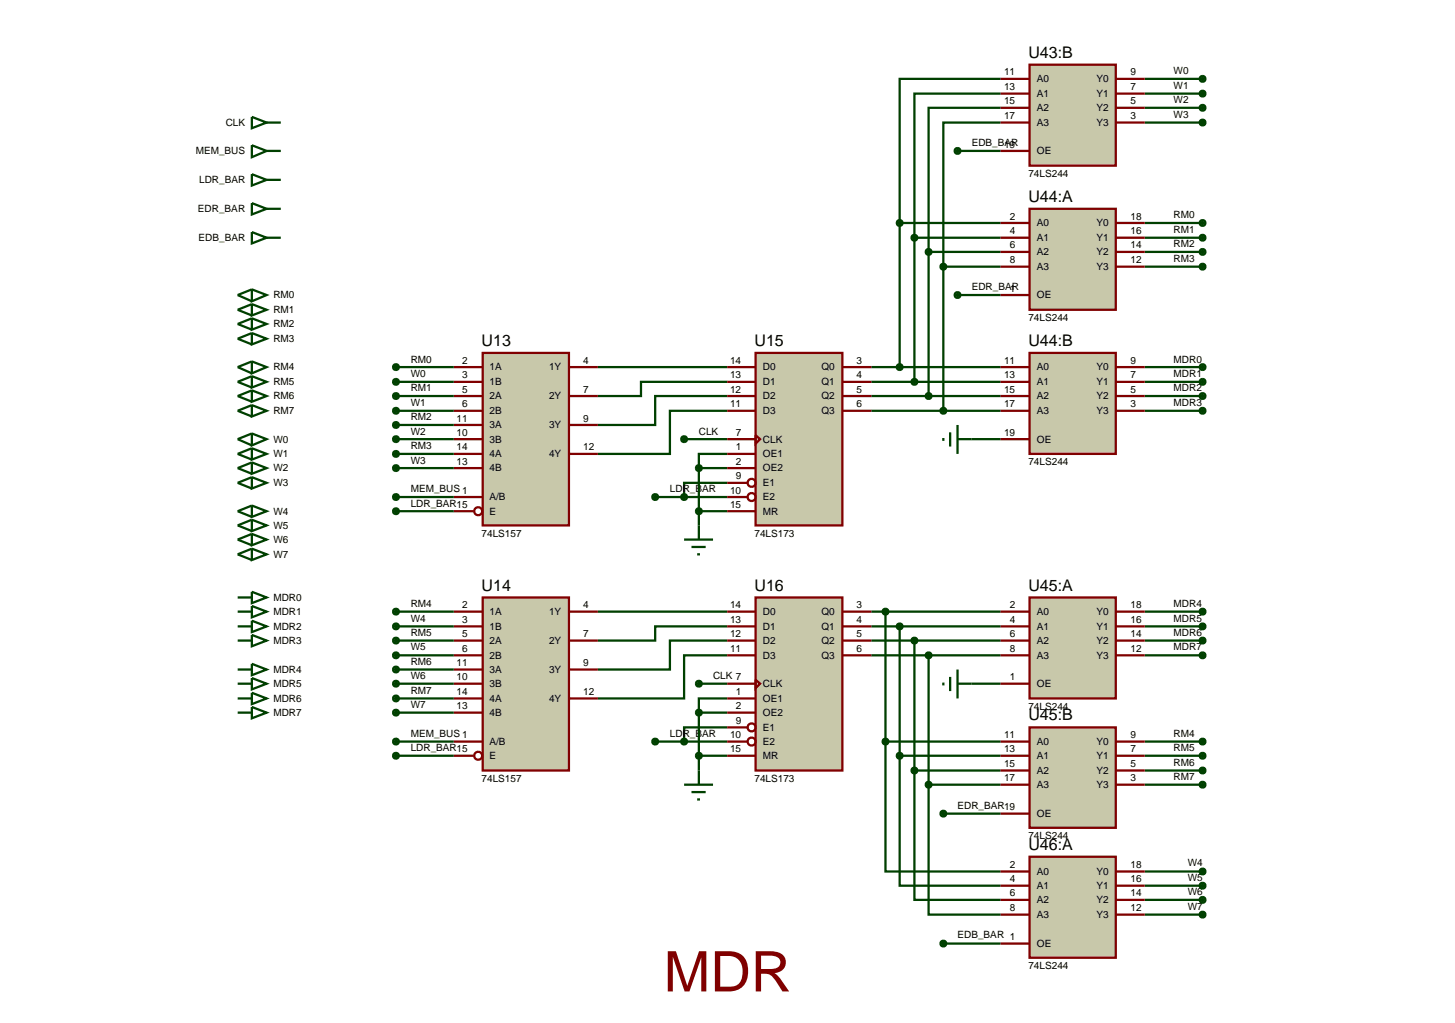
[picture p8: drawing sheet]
<svg xmlns="http://www.w3.org/2000/svg" width="257mm" height="180mm" viewBox="0 0 257 180" stroke-linecap="round" stroke-linejoin="round" font-family="sans-serif">
<g fill="none" stroke="#004000" stroke-width=".4">
<path d="M176.4 13.9h-17.8v25.4M176.4 16.5h-15.2v25.4M176.4 19h-12.7v25.4M201.8 13.9h10.2M201.8 16.5h10.2M201.8 19h10.2M44.4 20.6l2.6 1-2.6 1zM44.4 25.6l2.6 1-2.6 1.1zM44.4 30.7l2.6 1-2.6 1zM44.4 35.8l2.6 1-2.6 1zM47 26.6h2.5M47 21.6h2.5"/>
<path d="M47 31.7h2.5M47 36.8h2.5M158.6 39.3v25.4M158.6 39.3h17.8M168.8 26.6h7.6M176.4 21.6h-10.1v25.4M201.8 39.3h10.2M201.8 21.6h10.2M44.4 40.9l2.6 1-2.6 1zM44.4 51l2.6 1-2.6 1.1zM44.4 53.6l2.6 1-2.6 1zM44.4 56.1l2.6 1-2.6 1z"/>
<path d="M44.4 58.7l2.6 1-2.6 1zM44.4 51l-2.5 1 2.5 1.1M44.4 53.6l-2.5 1 2.5 1M44.4 56.1l-2.5 1 2.5 1M44.4 58.7l-2.5 1 2.5 1M47 41.9h2.5M161.2 41.9v25.4M161.2 41.9h15.2M163.7 44.4v25.4M163.7 44.4h12.7M166.3 47v25.4M166.3 47h10.1"/>
<path d="M168.8 52h7.6M201.8 41.9h10.2M201.8 44.4h10.2M201.8 47h10.2M44.4 63.7l2.6 1-2.6 1.1zM44.4 66.3l2.6 1-2.6 1zM44.4 68.8l2.6 1-2.6 1zM44.4 71.4l2.6 1-2.6 1zM44.4 76.4l2.6 1-2.6 1.1zM44.4 79l2.6 1-2.6 1zM44.4 63.7l-2.5 1 2.5 1.1M44.4 66.3l-2.5 1 2.5 1"/>
<path d="M44.4 68.8l-2.5 1 2.5 1M44.4 71.4l-2.5 1 2.5 1M44.4 76.4l-2.5 1 2.5 1.1M44.4 79l-2.5 1 2.5 1M69.8 64.7h10.2M69.8 67.3h10.2M69.8 69.8h10.2M69.8 72.4h10.2M69.8 74.9h10.2M69.8 77.4h10.2M105.4 64.7h22.8M120.6 77.4h7.6"/>
<path d="M128.2 67.3h-15.2v2.5h-7.6M128.2 69.8h-12.7v5.1h-10.1M128.2 72.4h-10.1v7.6h-12.7M153.6 64.7h22.8M153.6 67.3h22.8M153.6 69.8h22.8M153.6 72.4h22.8M171.3 77.4h5.1M201.8 64.7h10.2M201.8 67.3h10.2M201.8 69.8h10.2M201.8 72.4h10.2"/>
<path d="M44.4 81.5l2.6 1-2.6 1zM44.4 84.1l2.6 1-2.6 1zM44.4 89.1l2.6 1-2.6 1zM44.4 91.6l2.6 1-2.6 1zM44.4 94.1l2.6 1-2.6 1zM44.4 96.7l2.6 1-2.6 1zM44.4 81.5l-2.5 1 2.5 1M44.4 84.1l-2.5 1 2.5 1M44.4 89.1l-2.5 1 2.5 1M44.4 91.6l-2.5 1 2.5 1M44.4 94.1l-2.5 1 2.5 1M44.4 96.7l-2.5 1 2.5 1"/>
<path d="M69.8 80h10.2M69.8 82.5h10.2M69.8 87.6h10.2M69.8 90.1h10.2M115.5 87.6h12.7M123.2 82.5h5M123.2 90.1h5M123.2 82.5v10.1M128.2 80h-5v2.5M128.2 85.1h-7.6v2.5M41.9 107.8h2.5M41.9 110.4h2.5"/>
<path d="M41.9 112.9h2.5M41.9 118h2.5M41.9 105.3h2.5M44.4 104.3l2.6 1-2.6 1zM44.4 106.8l2.6 1-2.6 1zM44.4 109.4l2.6 1-2.6 1zM44.4 111.9l2.6 1-2.6 1zM44.4 117l2.6 1-2.6 1zM44.4 119.5l2.6 1-2.6 1zM69.8 107.8h10.2M69.8 110.4h10.2M69.8 112.9h10.2"/>
<path d="M69.8 115.5h10.2M69.8 118h10.2M105.4 107.8h22.8M128.2 110.4h-12.7v2.5h-10.1M128.2 112.9h-10.1v5.1h-12.7M128.2 115.5h-7.6v7.6h-15.2M153.6 107.8h22.8M153.6 110.4h22.8M153.6 112.9h22.8M153.6 115.5h22.8M156.1 107.8v22.9M158.6 110.4v22.8"/>
<path d="M161.2 112.9v22.9M163.7 115.5v22.8M201.8 107.8h10.2M201.8 110.4h10.2M201.8 112.9h10.2M201.8 115.5h10.2M41.9 120.5h2.5M41.9 123.1h2.5M41.9 125.6h2.5M44.4 122.1l2.6 1-2.6 1zM44.4 124.6l2.6 1-2.6 1zM69.8 120.5h10.2"/>
<path d="M69.8 123.1h10.2M69.8 125.6h10.2M69.8 130.7h10.2M69.8 133.2h10.2M115.5 130.7h12.7M123.2 120.5h5M123.2 125.6h5M123.2 133.2h5M123.2 125.6v10.2M128.2 123.1h-5v2.5M128.2 128.2h-7.6v2.5M156.1 130.7v22.9h20.3"/>
<path d="M156.1 130.7h20.3M158.6 133.2v22.9h17.8M158.6 133.2h17.8M161.2 135.8v22.8h15.2M161.2 135.8h15.2M163.7 138.3v22.9h12.7M163.7 138.3h12.7M171.3 120.5h5.1M201.8 130.7h10.2M201.8 133.2h10.2M201.8 135.8h10.2M201.8 138.3h10.2"/>
<path d="M166.3 143.4h10.1M201.8 153.6h10.2M201.8 156.1h10.2M201.8 158.6h10.2M166.3 166.3h10.1M201.8 161.2h10.2"/>
</g>
<path d="M85.1 62.2h15.2v30.4h-15.2z" fill="#c8c8aa" stroke="#800000" stroke-width=".4"/>
<g fill="none" stroke="#800000" stroke-width=".4">
<path d="M80 64.7h5.1M80 67.3h5.1M80 69.8h5.1M80 72.4h5.1M80 74.9h5.1M80 77.4h5.1M100.3 64.7h5.1M100.3 69.8h5.1M100.3 74.9h5.1M80 80h5.1M80 82.5h5.1M80 87.6h5.1"/>
<path d="M80 90.1h3.5M100.3 80h5.1"/>
<circle cx="84.3" cy="90.1" r=".7"/>
</g>
<path d="M85.1 105.3h15.2v30.5h-15.2z" fill="#c8c8aa" stroke="#800000" stroke-width=".4"/>
<g fill="none" stroke="#800000" stroke-width=".4">
<path d="M80 107.8h5.1M80 110.4h5.1M80 112.9h5.1M80 115.5h5.1M80 118h5.1M100.3 107.8h5.1M100.3 112.9h5.1M100.3 118h5.1M80 120.5h5.1M80 123.1h5.1M80 125.6h5.1M80 130.7h5.1"/>
<path d="M80 133.2h3.5M100.3 123.1h5.1"/>
<circle cx="84.3" cy="133.2" r=".7"/>
</g>
<path d="M69.4 64.4l.4-.2-.5 .5zM69.8 64.2l.3 .1 .2 .4zM69.8 65.2l.5-.5-.2 .4zM69.3 64.7l.5 .5-.4-.2z" fill="#004000" stroke="#004000" stroke-width=".4"/>
<path d="M69.3 64.7l.5-.5 .5 .5-.5 .5z" fill="#004000"/>
<path d="M69.4 67l.4-.2-.5 .5zM69.8 66.8l.3 .1 .2 .4zM69.8 67.8l.5-.5-.2 .4zM69.3 67.3l.5 .5-.4-.2z" fill="#004000" stroke="#004000" stroke-width=".4"/>
<path d="M69.3 67.3l.5-.5 .5 .5-.5 .5z" fill="#004000"/>
<path d="M69.5 69.4l.3-.1-.5 .5zM69.8 69.3l.4 .2 .1 .3zM69.8 70.3l.5-.5-.2 .4zM69.3 69.8l.5 .5-.4-.2z" fill="#004000" stroke="#004000" stroke-width=".4"/>
<path d="M69.8 69.3l.5 .5-.5 .5-.5-.5z" fill="#004000"/>
<path d="M69.5 72l.3-.1-.5 .5zM69.8 71.9l.4 .2 .1 .3zM69.8 72.9l.5-.5-.2 .4zM69.3 72.4l.5 .5-.4-.2z" fill="#004000" stroke="#004000" stroke-width=".4"/>
<path d="M69.8 71.9l.5 .5-.5 .5-.5-.5z" fill="#004000"/>
<path d="M69.4 74.6l.4-.2-.5 .5zM69.8 74.4l.3 .1 .2 .4zM70.3 74.9l-.1 .3-.4 .2zM69.3 74.9l.5 .5-.4-.2z" fill="#004000" stroke="#004000" stroke-width=".4"/>
<path d="M69.3 74.9l.5-.5 .5 .5-.5 .5z" fill="#004000"/>
<path d="M69.4 77.1l.4-.2-.5 .5zM69.8 76.9l.3 .1 .2 .4zM69.8 77.9l.5-.5-.2 .4zM69.3 77.4l.5 .5-.4-.2z" fill="#004000" stroke="#004000" stroke-width=".4"/>
<path d="M69.3 77.4l.5-.5 .5 .5-.5 .5z" fill="#004000"/>
<path d="M69.4 79.7l.4-.2-.5 .5zM69.8 79.5l.3 .1 .2 .4zM69.8 80.5l.5-.5-.2 .4zM69.3 80l.5 .5-.4-.2z" fill="#004000" stroke="#004000" stroke-width=".4"/>
<path d="M69.3 80l.5-.5 .5 .5-.5 .5z" fill="#004000"/>
<path d="M69.5 82.1l.3-.1-.5 .5zM69.8 82l.4 .2 .1 .3zM69.8 83l.5-.5-.2 .4zM69.3 82.5l.5 .5-.4-.2z" fill="#004000" stroke="#004000" stroke-width=".4"/>
<path d="M69.8 82l.5 .5-.5 .5-.5-.5z" fill="#004000"/>
<path d="M69.4 87.3l.4-.2-.5 .5zM69.8 87.1l.3 .1 .2 .4zM70.3 87.6l-.1 .3-.4 .2zM69.3 87.6l.5 .5-.4-.2z" fill="#004000" stroke="#004000" stroke-width=".4"/>
<path d="M69.3 87.6l.5-.5 .5 .5-.5 .5z" fill="#004000"/>
<path d="M69.4 89.8l.4-.2-.5 .5zM69.8 89.6l.3 .1 .2 .4zM69.8 90.6l.5-.5-.2 .4zM69.3 90.1l.5 .5-.3-.1z" fill="#004000" stroke="#004000" stroke-width=".4"/>
<path d="M69.3 90.1l.5-.5 .5 .5-.5 .5z" fill="#004000"/>
<path d="M69.5 107.4l.3-.1-.5 .5zM69.8 107.3l.3 .1 .2 .4zM69.8 108.3l.5-.5-.1 .3zM69.3 107.8l.5 .5-.4-.2z" fill="#004000" stroke="#004000" stroke-width=".4"/>
<path d="M69.3 107.8l.5-.5 .5 .5-.5 .5z" fill="#004000"/>
<path d="M69.4 110.1l.4-.2-.5 .5zM69.8 109.9l.3 .1 .2 .4zM70.3 110.4l-.1 .3-.4 .2zM69.3 110.4l.5 .5-.4-.2z" fill="#004000" stroke="#004000" stroke-width=".4"/>
<path d="M69.3 110.4l.5-.5 .5 .5-.5 .5z" fill="#004000"/>
<path d="M69.4 112.6l.4-.2-.5 .5zM69.8 112.4l.4 .2 .1 .3zM69.8 113.4l.5-.5-.2 .4zM69.3 112.9l.5 .5-.3-.1z" fill="#004000" stroke="#004000" stroke-width=".4"/>
<path d="M69.3 112.9l.5-.5 .5 .5-.5 .5z" fill="#004000"/>
<path d="M69.5 115.1l.3-.1-.5 .5zM69.8 115l.3 .1 .2 .4zM69.8 116l.5-.5-.2 .4zM69.3 115.5l.5 .5-.3-.1z" fill="#004000" stroke="#004000" stroke-width=".4"/>
<path d="M69.3 115.5l.5-.5 .5 .5-.5 .5z" fill="#004000"/>
<path d="M69.5 117.6l.3-.1-.5 .5zM69.8 117.5l.3 .1 .2 .4zM69.8 118.5l.5-.5-.2 .4zM69.3 118l.5 .5-.4-.2z" fill="#004000" stroke="#004000" stroke-width=".4"/>
<path d="M69.8 117.5l.5 .5-.5 .5-.5-.5z" fill="#004000"/>
<path d="M69.5 120.1l.3-.1-.5 .5zM69.8 120l.3 .1 .2 .4zM70.3 120.5l-.1 .3-.4 .2zM69.3 120.5l.5 .5-.4-.2z" fill="#004000" stroke="#004000" stroke-width=".4"/>
<path d="M69.8 120l.5 .5-.5 .5-.5-.5z" fill="#004000"/>
<path d="M69.4 122.8l.4-.2-.5 .5zM69.8 122.6l.3 .1 .2 .4zM70.3 123.1l-.1 .3-.4 .2zM69.3 123.1l.5 .5-.4-.2z" fill="#004000" stroke="#004000" stroke-width=".4"/>
<path d="M69.3 123.1l.5-.5 .5 .5-.5 .5z" fill="#004000"/>
<path d="M69.4 125.3l.4-.2-.5 .5zM69.8 125.1l.4 .2 .1 .3zM69.8 126.1l.5-.5-.2 .4zM69.3 125.6l.5 .5-.3-.1z" fill="#004000" stroke="#004000" stroke-width=".4"/>
<path d="M69.3 125.6l.5-.5 .5 .5-.5 .5z" fill="#004000"/>
<path d="M69.5 130.3l.3-.1-.5 .5zM69.8 130.2l.3 .1 .2 .4zM69.8 131.2l.5-.5-.2 .4zM69.3 130.7l.5 .5-.4-.2z" fill="#004000" stroke="#004000" stroke-width=".4"/>
<path d="M69.8 130.2l.5 .5-.5 .5-.5-.5z" fill="#004000"/>
<path d="M69.5 132.8l.3-.1-.5 .5zM69.8 132.7l.3 .1 .2 .4zM70.3 133.2l-.1 .3-.4 .2zM69.3 133.2l.5 .5-.4-.2z" fill="#004000" stroke="#004000" stroke-width=".4"/>
<path d="M69.8 132.7l.5 .5-.5 .5-.5-.5z" fill="#004000"/>
<path d="M133.2 62.2h15.3v30.4h-15.3z" fill="#c8c8aa" stroke="#800000" stroke-width=".4"/>
<g fill="none" stroke="#800000" stroke-width=".4">
<path d="M128.2 64.7h5M128.2 67.3h5M128.2 69.8h5M128.2 72.4h5M128.2 77.4h5M133.2 76.7l.8 .7-.8 .8zM148.5 64.7h5.1M148.5 67.3h5.1M148.5 69.8h5.1M148.5 72.4h5.1M128.2 80h5M128.2 82.5h5"/>
<path d="M128.2 85.1h3.5M128.2 87.6h3.5M128.2 90.1h5"/>
<circle cx="132.5" cy="87.6" r=".7"/>
<circle cx="132.5" cy="85.1" r=".7"/>
</g>
<path d="M133.2 105.3h15.3v30.5h-15.3z" fill="#c8c8aa" stroke="#800000" stroke-width=".4"/>
<g fill="none" stroke="#800000" stroke-width=".4">
<path d="M128.2 107.8h5M128.2 110.4h5M128.2 112.9h5M128.2 115.5h5M133.2 119.8l.8 .7-.8 .8zM148.5 107.8h5.1M148.5 110.4h5.1M148.5 112.9h5.1M148.5 115.5h5.1M128.2 120.5h5M128.2 123.1h5M128.2 125.6h5"/>
<path d="M128.2 128.2h3.5M128.2 130.7h3.5M128.2 133.2h5"/>
<circle cx="132.5" cy="128.2" r=".7"/>
<circle cx="132.5" cy="130.7" r=".7"/>
</g>
<path d="M120.3 77l.3-.1-.5 .5zM120.6 76.9l.3 .1 .2 .4zM120.6 77.9l.5-.5-.2 .4zM120.1 77.4l.5 .5-.4-.2z" fill="#004000" stroke="#004000" stroke-width=".4"/>
<path d="M120.1 77.4l.5-.5 .5 .5-.5 .5z" fill="#004000"/>
<path d="M122.9 82.1l.3-.1-.5 .5zM123.2 82l.3 .1 .2 .4zM123.2 83l.5-.5-.2 .4zM122.7 82.5l.5 .5-.4-.2z" fill="#004000" stroke="#004000" stroke-width=".4"/>
<path d="M123.2 82l.5 .5-.5 .5-.5-.5z" fill="#004000"/>
<path d="M120.3 87.2l.3-.1-.5 .5zM120.6 87.1l.3 .1 .2 .4zM121.1 87.6l-.1 .3-.4 .2zM120.1 87.6l.5 .5-.4-.2z" fill="#004000" stroke="#004000" stroke-width=".4"/>
<path d="M120.1 87.6l.5-.5 .5 .5-.5 .5z" fill="#004000"/>
<path d="M115.1 87.3l.4-.2-.5 .5zM115.5 87.1l.3 .1 .2 .4zM116 87.6l-.1 .3-.4 .2zM115 87.6l.5 .5-.3-.1z" fill="#004000" stroke="#004000" stroke-width=".4"/>
<path d="M115 87.6l.5-.5 .5 .5-.5 .5z" fill="#004000"/>
<path d="M122.9 120.1l.3-.1-.5 .5zM123.2 120l.3 .1 .2 .4zM123.2 121l.5-.5-.2 .4zM122.7 120.5l.5 .5-.4-.2z" fill="#004000" stroke="#004000" stroke-width=".4"/>
<path d="M123.2 120l.5 .5-.5 .5-.5-.5z" fill="#004000"/>
<path d="M122.8 125.3l.4-.2-.5 .5zM123.2 125.1l.4 .2 .1 .3zM123.2 126.1l.5-.5-.2 .4zM122.7 125.6l.5 .5-.3-.1z" fill="#004000" stroke="#004000" stroke-width=".4"/>
<path d="M123.2 125.1l.5 .5-.5 .5-.5-.5z" fill="#004000"/>
<path d="M120.3 130.3l.3-.1-.5 .5zM120.6 130.2l.3 .1 .2 .4zM120.6 131.2l.5-.5-.2 .4zM120.1 130.7l.5 .5-.3-.1z" fill="#004000" stroke="#004000" stroke-width=".4"/>
<path d="M120.6 130.2l.5 .5-.5 .5-.5-.5z" fill="#004000"/>
<path d="M115.2 130.3l.3-.1-.5 .5zM115.5 130.2l.4 .2 .1 .3zM116 130.7l-.2 .4-.3 .1zM115 130.7l.5 .5-.3-.1z" fill="#004000" stroke="#004000" stroke-width=".4"/>
<path d="M115 130.7l.5-.5 .5 .5-.5 .5z" fill="#004000"/>
<path d="M120.6 95.1h5.1M121.9 96.4h2.5M122.9 97.7h.5M123.2 92.6v2.5" fill="none" stroke="#004000" stroke-width=".4"/>
<path d="M122.8 89.8l.4-.2-.5 .5zM123.2 89.6l.3 .1 .2 .4zM123.2 90.6l.5-.5-.2 .4zM122.7 90.1l.5 .5-.3-.1z" fill="#004000" stroke="#004000" stroke-width=".4"/>
<path d="M122.7 90.1l.5-.5 .5 .5-.5 .5z" fill="#004000"/>
<path d="M120.6 138.3h5.1M121.9 139.6h2.5M123.2 135.8v2.5M122.9 140.9h.5" fill="none" stroke="#004000" stroke-width=".4"/>
<path d="M122.9 132.8l.3-.1-.5 .5zM123.2 132.7l.3 .1 .2 .4zM123.7 133.2l-.2 .4-.3 .1zM122.7 133.2l.5 .5-.4-.2z" fill="#004000" stroke="#004000" stroke-width=".4"/>
<path d="M123.2 132.7l.5 .5-.5 .5-.5-.5z" fill="#004000"/>
<path d="M181.5 62.2h15.2v17.8h-15.2z" fill="#c8c8aa" stroke="#800000" stroke-width=".4"/>
<path d="M176.4 64.7h5.1M176.4 67.3h5.1M176.4 69.8h5.1M176.4 72.4h5.1M176.4 77.4h5.1M196.7 64.7h5.1M196.7 67.3h5.1M196.7 69.8h5.1M196.7 72.4h5.1" fill="none" stroke="#800000" stroke-width=".4"/>
<path d="M181.5 105.3h15.2v17.8h-15.2z" fill="#c8c8aa" stroke="#800000" stroke-width=".4"/>
<path d="M176.4 107.8h5.1M176.4 110.4h5.1M176.4 112.9h5.1M176.4 115.5h5.1M196.7 107.8h5.1M196.7 110.4h5.1M196.7 112.9h5.1M196.7 115.5h5.1M176.4 120.5h5.1" fill="none" stroke="#800000" stroke-width=".4"/>
<path d="M166.3 77.2v.5M167.5 76.2v2.5M168.8 77.4h2.5M168.8 74.9v5.1M167.5 119.3v2.5M168.8 118v5.1M166.3 120.3v.5M168.8 120.5h2.5" fill="none" stroke="#004000" stroke-width=".4"/>
<path d="M211.7 64.3l.3-.1-.5 .5zM212 64.2l.4 .2 .1 .3zM212.5 64.7l-.1 .3-.4 .2zM211.5 64.7l.5 .5-.3-.1z" fill="#004000" stroke="#004000" stroke-width=".4"/>
<path d="M211.5 64.7l.5-.5 .5 .5-.5 .5z" fill="#004000"/>
<path d="M211.7 66.9l.3-.1-.5 .5zM212 66.8l.4 .2 .1 .3zM212.5 67.3l-.1 .3-.4 .2zM211.5 67.3l.5 .5-.3-.1z" fill="#004000" stroke="#004000" stroke-width=".4"/>
<path d="M212 66.8l.5 .5-.5 .5-.5-.5z" fill="#004000"/>
<path d="M211.7 69.4l.3-.1-.5 .5zM212 69.3l.4 .2 .1 .3zM212.5 69.8l-.1 .3-.4 .2zM211.5 69.8l.5 .5-.3-.1z" fill="#004000" stroke="#004000" stroke-width=".4"/>
<path d="M212 69.3l.5 .5-.5 .5-.5-.5z" fill="#004000"/>
<path d="M211.7 72l.3-.1-.5 .5zM212 71.9l.4 .2 .1 .3zM212.5 72.4l-.1 .3-.4 .2zM211.5 72.4l.5 .5-.3-.1z" fill="#004000" stroke="#004000" stroke-width=".4"/>
<path d="M212 71.9l.5 .5-.5 .5-.5-.5z" fill="#004000"/>
<path d="M211.7 107.4l.3-.1-.5 .5zM212 107.3l.4 .2 .1 .3zM212.5 107.8l-.1 .3-.4 .2zM211.5 107.8l.5 .5-.3-.1z" fill="#004000" stroke="#004000" stroke-width=".4"/>
<path d="M212 107.3l.5 .5-.5 .5-.5-.5z" fill="#004000"/>
<path d="M211.7 110l.3-.1-.5 .5zM212 109.9l.4 .2 .1 .3zM212.5 110.4l-.1 .3-.4 .2zM211.5 110.4l.5 .5-.3-.1z" fill="#004000" stroke="#004000" stroke-width=".4"/>
<path d="M212 109.9l.5 .5-.5 .5-.5-.5z" fill="#004000"/>
<path d="M211.7 112.5l.3-.1-.5 .5zM212 112.4l.4 .2 .1 .3zM212.5 112.9l-.1 .3-.4 .2zM211.5 112.9l.5 .5-.3-.1z" fill="#004000" stroke="#004000" stroke-width=".4"/>
<path d="M212 112.4l.5 .5-.5 .5-.5-.5z" fill="#004000"/>
<path d="M211.7 115.1l.3-.1-.5 .5zM212 115l.4 .2 .1 .3zM212.5 115.5l-.1 .3-.4 .2zM211.5 115.5l.5 .5-.3-.1z" fill="#004000" stroke="#004000" stroke-width=".4"/>
<path d="M212 115l.5 .5-.5 .5-.5-.5z" fill="#004000"/>
<path d="M181.5 36.8h15.2v17.8h-15.2z" fill="#c8c8aa" stroke="#800000" stroke-width=".4"/>
<path d="M176.4 39.3h5.1M196.7 39.3h5.1M176.4 41.9h5.1M176.4 44.4h5.1M176.4 47h5.1M176.4 52h5.1M196.7 41.9h5.1M196.7 44.4h5.1M196.7 47h5.1" fill="none" stroke="#800000" stroke-width=".4"/>
<path d="M181.5 11.4h15.2v17.8h-15.2z" fill="#c8c8aa" stroke="#800000" stroke-width=".4"/>
<path d="M176.4 13.9h5.1M176.4 16.5h5.1M176.4 19h5.1M196.7 13.9h5.1M196.7 16.5h5.1M196.7 19h5.1M176.4 21.6h5.1M176.4 26.6h5.1M196.7 21.6h5.1" fill="none" stroke="#800000" stroke-width=".4"/>
<path d="M181.5 128.2h15.2v17.7h-15.2z" fill="#c8c8aa" stroke="#800000" stroke-width=".4"/>
<path d="M176.4 130.7h5.1M176.4 133.2h5.1M176.4 135.8h5.1M176.4 138.3h5.1M196.7 130.7h5.1M196.7 133.2h5.1M196.7 135.8h5.1M196.7 138.3h5.1M176.4 143.4h5.1" fill="none" stroke="#800000" stroke-width=".4"/>
<path d="M181.5 151h15.2v17.8h-15.2z" fill="#c8c8aa" stroke="#800000" stroke-width=".4"/>
<path d="M176.4 153.6h5.1M176.4 156.1h5.1M176.4 158.6h5.1M196.7 153.6h5.1M196.7 156.1h5.1M196.7 158.6h5.1M176.4 161.2h5.1M176.4 166.3h5.1M196.7 161.2h5.1" fill="none" stroke="#800000" stroke-width=".4"/>
<path d="M158.2 64.4l.4-.2-.5 .5zM158.6 64.2l.4 .2 .1 .3zM159.1 64.7l-.1 .3-.4 .2zM158.1 64.7l.5 .5-.3-.1z" fill="#004000" stroke="#004000" stroke-width=".4"/>
<path d="M158.1 64.7l.5-.5 .5 .5-.5 .5z" fill="#004000"/>
<path d="M158.2 39l.4-.2-.5 .5zM158.6 38.8l.4 .2 .1 .3zM159.1 39.3l-.1 .3-.4 .2zM158.1 39.3l.5 .5-.3-.1z" fill="#004000" stroke="#004000" stroke-width=".4"/>
<path d="M158.1 39.3l.5-.5 .5 .5-.5 .5z" fill="#004000"/>
<path d="M160.9 66.9l.3-.1-.5 .5zM161.2 66.8l.4 .2 .1 .3zM161.7 67.3l-.1 .3-.4 .2zM160.7 67.3l.5 .5-.3-.1z" fill="#004000" stroke="#004000" stroke-width=".4"/>
<path d="M160.7 67.3l.5-.5 .5 .5-.5 .5z" fill="#004000"/>
<path d="M160.9 41.5l.3-.1-.5 .5zM161.2 41.4l.4 .2 .1 .3zM161.7 41.9l-.1 .3-.4 .2zM160.7 41.9l.5 .5-.3-.1z" fill="#004000" stroke="#004000" stroke-width=".4"/>
<path d="M160.7 41.9l.5-.5 .5 .5-.5 .5z" fill="#004000"/>
<path d="M163.4 69.4l.3-.1-.5 .5zM163.7 69.3l.4 .2 .1 .3zM163.7 70.3l.5-.5-.2 .4zM163.2 69.8l.5 .5-.3-.1z" fill="#004000" stroke="#004000" stroke-width=".4"/>
<path d="M163.7 69.3l.5 .5-.5 .5-.5-.5z" fill="#004000"/>
<path d="M163.4 44l.3-.1-.5 .5zM163.7 43.9l.4 .2 .1 .3zM163.7 44.9l.5-.5-.2 .4zM163.2 44.4l.5 .5-.4-.2z" fill="#004000" stroke="#004000" stroke-width=".4"/>
<path d="M163.7 43.9l.5 .5-.5 .5-.5-.5z" fill="#004000"/>
<path d="M165.9 72.1l.4-.2-.5 .5zM166.3 71.9l.4 .2 .1 .3zM166.8 72.4l-.1 .3-.4 .2zM165.8 72.4l.5 .5-.3-.1z" fill="#004000" stroke="#004000" stroke-width=".4"/>
<path d="M165.8 72.4l.5-.5 .5 .5-.5 .5z" fill="#004000"/>
<path d="M166 46.6l.3-.1-.5 .5zM166.3 46.5l.4 .2 .1 .3zM166.8 47l-.1 .3-.4 .2zM165.8 47l.5 .5-.3-.1z" fill="#004000" stroke="#004000" stroke-width=".4"/>
<path d="M165.8 47l.5-.5 .5 .5-.5 .5z" fill="#004000"/>
<path d="M168.5 26.2l.3-.1-.5 .5zM168.8 26.1l.3 .1 .2 .4zM168.8 27.1l.5-.5-.2 .4zM168.3 26.6l.5 .5-.4-.2z" fill="#004000" stroke="#004000" stroke-width=".4"/>
<path d="M168.3 26.6l.5-.5 .5 .5-.5 .5z" fill="#004000"/>
<path d="M168.5 51.6l.3-.1-.5 .5zM168.8 51.5l.3 .1 .2 .4zM168.8 52.5l.5-.5-.2 .4zM168.3 52l.5 .5-.4-.2z" fill="#004000" stroke="#004000" stroke-width=".4"/>
<path d="M168.8 51.5l.5 .5-.5 .5-.5-.5z" fill="#004000"/>
<path d="M211.7 13.5l.3-.1-.5 .5zM212 13.4l.4 .2 .1 .3zM212.5 13.9l-.1 .3-.4 .2zM211.5 13.9l.5 .5-.3-.1z" fill="#004000" stroke="#004000" stroke-width=".4"/>
<path d="M212 13.4l.5 .5-.5 .5-.5-.5z" fill="#004000"/>
<path d="M211.7 16.1l.3-.1-.5 .5zM212 16l.4 .2 .1 .3zM212.5 16.5l-.1 .3-.4 .2zM211.5 16.5l.5 .5-.3-.1z" fill="#004000" stroke="#004000" stroke-width=".4"/>
<path d="M211.5 16.5l.5-.5 .5 .5-.5 .5z" fill="#004000"/>
<path d="M211.7 18.6l.3-.1-.5 .5zM212 18.5l.4 .2 .1 .3zM212.5 19l-.1 .3-.4 .2zM211.5 19l.5 .5-.3-.1z" fill="#004000" stroke="#004000" stroke-width=".4"/>
<path d="M212 18.5l.5 .5-.5 .5-.5-.5z" fill="#004000"/>
<path d="M211.7 21.2l.3-.1-.5 .5zM212 21.1l.4 .2 .1 .3zM212.5 21.6l-.1 .3-.4 .2zM211.5 21.6l.5 .5-.3-.1z" fill="#004000" stroke="#004000" stroke-width=".4"/>
<path d="M212 21.1l.5 .5-.5 .5-.5-.5z" fill="#004000"/>
<path d="M211.7 38.9l.3-.1-.5 .5zM212 38.8l.4 .2 .1 .3zM212.5 39.3l-.1 .3-.4 .2zM211.5 39.3l.5 .5-.3-.1z" fill="#004000" stroke="#004000" stroke-width=".4"/>
<path d="M211.5 39.3l.5-.5 .5 .5-.5 .5z" fill="#004000"/>
<path d="M211.7 41.5l.3-.1-.5 .5zM212 41.4l.4 .2 .1 .3zM212.5 41.9l-.1 .3-.4 .2zM211.5 41.9l.5 .5-.3-.1z" fill="#004000" stroke="#004000" stroke-width=".4"/>
<path d="M212 41.4l.5 .5-.5 .5-.5-.5z" fill="#004000"/>
<path d="M211.7 44l.3-.1-.5 .5zM212 43.9l.4 .2 .1 .3zM212.5 44.4l-.1 .3-.4 .2zM211.5 44.4l.5 .5-.3-.1z" fill="#004000" stroke="#004000" stroke-width=".4"/>
<path d="M212 43.9l.5 .5-.5 .5-.5-.5z" fill="#004000"/>
<path d="M211.7 46.6l.3-.1-.5 .5zM212 46.5l.4 .2 .1 .3zM212.5 47l-.1 .3-.4 .2zM211.5 47l.5 .5-.3-.1z" fill="#004000" stroke="#004000" stroke-width=".4"/>
<path d="M212 46.5l.5 .5-.5 .5-.5-.5z" fill="#004000"/>
<path d="M211.7 130.3l.3-.1-.5 .5zM212 130.2l.4 .2 .1 .3zM212.5 130.7l-.1 .3-.4 .2zM211.5 130.7l.5 .5-.3-.1z" fill="#004000" stroke="#004000" stroke-width=".4"/>
<path d="M212 130.2l.5 .5-.5 .5-.5-.5z" fill="#004000"/>
<path d="M211.7 132.8l.3-.1-.5 .5zM212 132.7l.4 .2 .1 .3zM212.5 133.2l-.1 .3-.4 .2zM211.5 133.2l.5 .5-.3-.1z" fill="#004000" stroke="#004000" stroke-width=".4"/>
<path d="M212 132.7l.5 .5-.5 .5-.5-.5z" fill="#004000"/>
<path d="M211.7 135.4l.3-.1-.5 .5zM212 135.3l.4 .2 .1 .3zM212.5 135.8l-.1 .3-.4 .2zM211.5 135.8l.5 .5-.3-.1z" fill="#004000" stroke="#004000" stroke-width=".4"/>
<path d="M212 135.3l.5 .5-.5 .5-.5-.5z" fill="#004000"/>
<path d="M211.7 137.9l.3-.1-.5 .5zM212 137.8l.4 .2 .1 .3zM212.5 138.3l-.1 .3-.4 .2zM211.5 138.3l.5 .5-.3-.1z" fill="#004000" stroke="#004000" stroke-width=".4"/>
<path d="M212 137.8l.5 .5-.5 .5-.5-.5z" fill="#004000"/>
<path d="M211.7 153.2l.3-.1-.5 .5zM212 153.1l.4 .2 .1 .3zM212.5 153.6l-.1 .3-.4 .2zM211.5 153.6l.5 .5-.3-.1z" fill="#004000" stroke="#004000" stroke-width=".4"/>
<path d="M212 153.1l.5 .5-.5 .5-.5-.5z" fill="#004000"/>
<path d="M211.7 155.7l.3-.1-.5 .5zM212 155.6l.4 .2 .1 .3zM212.5 156.1l-.1 .3-.4 .2zM211.5 156.1l.5 .5-.3-.1z" fill="#004000" stroke="#004000" stroke-width=".4"/>
<path d="M212 155.6l.5 .5-.5 .5-.5-.5z" fill="#004000"/>
<path d="M211.7 158.2l.3-.1-.5 .5zM212 158.1l.4 .2 .1 .3zM212.5 158.6l-.1 .3-.4 .2zM211.5 158.6l.5 .5-.3-.1z" fill="#004000" stroke="#004000" stroke-width=".4"/>
<path d="M212 158.1l.5 .5-.5 .5-.5-.5z" fill="#004000"/>
<path d="M211.7 160.8l.3-.1-.5 .5zM212 160.7l.4 .2 .1 .3zM212.5 161.2l-.1 .3-.4 .2zM211.5 161.2l.5 .5-.3-.1z" fill="#004000" stroke="#004000" stroke-width=".4"/>
<path d="M212 160.7l.5 .5-.5 .5-.5-.5z" fill="#004000"/>
<path d="M155.8 107.4l.3-.1-.5 .5zM156.1 107.3l.3 .1 .2 .4zM156.6 107.8l-.1 .3-.4 .2zM155.6 107.8l.5 .5-.4-.2z" fill="#004000" stroke="#004000" stroke-width=".4"/>
<path d="M156.1 107.3l.5 .5-.5 .5-.5-.5z" fill="#004000"/>
<path d="M155.8 130.3l.3-.1-.5 .5zM156.1 130.2l.4 .2 .1 .3zM156.1 131.2l.5-.5-.2 .4zM155.6 130.7l.5 .5-.3-.1z" fill="#004000" stroke="#004000" stroke-width=".4"/>
<path d="M156.1 130.2l.5 .5-.5 .5-.5-.5z" fill="#004000"/>
<path d="M158.2 110.1l.4-.2-.5 .5zM158.6 109.9l.4 .2 .1 .3zM159.1 110.4l-.1 .3-.4 .2zM158.1 110.4l.5 .5-.3-.1z" fill="#004000" stroke="#004000" stroke-width=".4"/>
<path d="M158.1 110.4l.5-.5 .5 .5-.5 .5z" fill="#004000"/>
<path d="M158.2 132.9l.4-.2-.5 .5zM158.6 132.7l.4 .2 .1 .3zM159.1 133.2l-.1 .3-.4 .2zM158.1 133.2l.5 .5-.3-.1z" fill="#004000" stroke="#004000" stroke-width=".4"/>
<path d="M158.1 133.2l.5-.5 .5 .5-.5 .5z" fill="#004000"/>
<path d="M160.9 112.5l.3-.1-.5 .5zM161.2 112.4l.4 .2 .1 .3zM161.7 112.9l-.2 .4-.3 .1zM160.7 112.9l.5 .5-.3-.1z" fill="#004000" stroke="#004000" stroke-width=".4"/>
<path d="M161.2 112.4l.5 .5-.5 .5-.5-.5z" fill="#004000"/>
<path d="M160.9 135.4l.3-.1-.5 .5zM161.2 135.3l.3 .1 .2 .4zM161.7 135.8l-.1 .3-.4 .2zM160.7 135.8l.5 .5-.3-.1z" fill="#004000" stroke="#004000" stroke-width=".4"/>
<path d="M161.2 135.3l.5 .5-.5 .5-.5-.5z" fill="#004000"/>
<path d="M163.4 115.1l.3-.1-.5 .5zM163.7 115l.3 .1 .2 .4zM163.7 116l.5-.5-.2 .4zM163.2 115.5l.5 .5-.3-.1z" fill="#004000" stroke="#004000" stroke-width=".4"/>
<path d="M163.7 115l.5 .5-.5 .5-.5-.5z" fill="#004000"/>
<path d="M163.3 138l.4-.2-.5 .5zM163.7 137.8l.4 .2 .1 .3zM163.7 138.8l.5-.5-.2 .4zM163.2 138.3l.5 .5-.3-.1z" fill="#004000" stroke="#004000" stroke-width=".4"/>
<path d="M163.7 137.8l.5 .5-.5 .5-.5-.5z" fill="#004000"/>
<path d="M166 143l.3-.1-.5 .5zM166.3 142.9l.4 .2 .1 .3zM166.8 143.4l-.2 .4-.3 .1zM165.8 143.4l.5 .5-.3-.1z" fill="#004000" stroke="#004000" stroke-width=".4"/>
<path d="M165.8 143.4l.5-.5 .5 .5-.5 .5z" fill="#004000"/>
<path d="M165.9 166l.4-.2-.5 .5zM166.3 165.8l.3 .1 .2 .4zM166.8 166.3l-.2 .4-.3 .1zM165.8 166.3l.5 .5-.3-.1z" fill="#004000" stroke="#004000" stroke-width=".4"/>
<path d="M165.8 166.3l.5-.5 .5 .5-.5 .5z" fill="#004000"/>
<text font-size="9.9" fill="#800000" x="117" y="174.7">MDR</text>
<g font-size="2.8">
<text x="181.3" y="10.3">U43:B</text>
<text x="181.3" y="35.7">U44:A</text>
<text x="84.9" y="61.1">U13</text>
<text x="133" y="61.1">U15</text>
<text x="181.3" y="61.1">U44:B</text>
<text x="84.9" y="104.2">U14</text>
<text x="133" y="104.2">U16</text>
<text x="181.3" y="104.2">U45:A</text>
<text x="181.3" y="127">U45:B</text>
<text x="181.3" y="149.9">U46:A</text>
</g>
<g font-size="1.8">
<text x="177" y="13.3">11</text>
<text x="177" y="15.9">13</text>
<text x="182.8" y="14.5">A0</text>
<text x="182.8" y="17.1">A1</text>
<text x="193.3" y="14.5">Y0</text>
<text x="193.3" y="17.1">Y1</text>
<text x="199.3" y="13.3">9</text>
<text x="199.3" y="15.9">7</text>
<text x="206.9" y="13.1">W0</text>
<text x="206.9" y="15.7">W1</text>
<text x="39.8" y="22.2">CLK</text>
<text x="177" y="18.4">15</text>
<text x="177" y="21">17</text>
<text x="182.8" y="19.6">A2</text>
<text x="182.8" y="22.2">A3</text>
<text x="193.3" y="19.6">Y2</text>
<text x="193.3" y="22.2">Y3</text>
<text x="199.3" y="18.4">5</text>
<text x="199.3" y="21">3</text>
<text x="206.9" y="18.2">W2</text>
<text x="206.9" y="20.8">W3</text>
<text x="34.5" y="27.2">MEM_BUS</text>
<text x="171.3" y="25.8">EDB_BAR</text>
<text x="177" y="26">19</text>
<text x="182.8" y="27.2">OE</text>
<text x="35.1" y="32.3">LDR_BAR</text>
<text x="181.3" y="31.2">74LS244</text>
<text x="34.9" y="37.4">EDR_BAR</text>
<text x="178" y="38.7">2</text>
<text x="178" y="41.3">4</text>
<text x="182.8" y="39.9">A0</text>
<text x="193.3" y="39.9">Y0</text>
<text x="199.3" y="38.7">18</text>
<text x="199.3" y="41.3">16</text>
<text x="206.9" y="38.5">RM0</text>
<text x="206.9" y="41.1">RM1</text>
<text x="35" y="42.5">EDB_BAR</text>
<text x="178" y="43.8">6</text>
<text x="178" y="46.4">8</text>
<text x="182.8" y="42.5">A1</text>
<text x="182.8" y="45">A2</text>
<text x="182.8" y="47.6">A3</text>
<text x="193.3" y="42.5">Y1</text>
<text x="193.3" y="45">Y2</text>
<text x="193.3" y="47.6">Y3</text>
<text x="199.3" y="43.8">14</text>
<text x="199.3" y="46.4">12</text>
<text x="206.9" y="43.6">RM2</text>
<text x="206.9" y="46.2">RM3</text>
<text x="48.2" y="52.6">RM0</text>
<text x="171.3" y="51.2">EDR_BAR</text>
<text x="178" y="51.4">1</text>
<text x="182.8" y="52.6">OE</text>
<text x="48.2" y="55.2">RM1</text>
<text x="48.2" y="57.7">RM2</text>
<text x="181.3" y="56.6">74LS244</text>
<text x="48.2" y="60.3">RM3</text>
<text x="48.2" y="65.3">RM4</text>
<text x="72.4" y="63.9">RM0</text>
<text x="81.5" y="64.1">2</text>
<text x="86.3" y="65.3">1A</text>
<text x="96.8" y="65.3">1Y</text>
<text x="102.8" y="64.1">4</text>
<text x="128.7" y="64.1">14</text>
<text x="134.5" y="65.3">D0</text>
<text x="144.8" y="65.3">Q0</text>
<text x="151" y="64.1">3</text>
<text x="177" y="64.1">11</text>
<text x="182.8" y="65.3">A0</text>
<text x="193.3" y="65.3">Y0</text>
<text x="199.3" y="64.1">9</text>
<text x="206.9" y="63.9">MDR0</text>
<text x="48.2" y="67.9">RM5</text>
<text x="48.2" y="70.4">RM6</text>
<text x="72.4" y="66.5">W0</text>
<text x="72.4" y="69">RM1</text>
<text x="72.4" y="71.6">W1</text>
<text x="81.5" y="66.7">3</text>
<text x="81.5" y="69.2">5</text>
<text x="81.5" y="71.8">6</text>
<text x="86.3" y="67.9">1B</text>
<text x="86.3" y="70.4">2A</text>
<text x="96.8" y="70.4">2Y</text>
<text x="102.8" y="69.2">7</text>
<text x="128.7" y="66.7">13</text>
<text x="128.7" y="69.2">12</text>
<text x="128.7" y="71.8">11</text>
<text x="134.5" y="67.9">D1</text>
<text x="134.5" y="70.4">D2</text>
<text x="144.8" y="67.9">Q1</text>
<text x="144.8" y="70.4">Q2</text>
<text x="151" y="66.7">4</text>
<text x="151" y="69.2">5</text>
<text x="151" y="71.8">6</text>
<text x="177" y="66.7">13</text>
<text x="177" y="69.2">15</text>
<text x="177" y="71.8">17</text>
<text x="182.8" y="67.9">A1</text>
<text x="182.8" y="70.4">A2</text>
<text x="193.3" y="67.9">Y1</text>
<text x="193.3" y="70.4">Y2</text>
<text x="199.3" y="66.7">7</text>
<text x="199.3" y="69.2">5</text>
<text x="199.3" y="71.8">3</text>
<text x="206.9" y="66.5">MDR1</text>
<text x="206.9" y="69">MDR2</text>
<text x="206.9" y="71.6">MDR3</text>
<text x="48.2" y="73">RM7</text>
<text x="48.2" y="78">W0</text>
<text x="72.4" y="74.1">RM2</text>
<text x="72.4" y="76.6">W2</text>
<text x="80.5" y="74.3">11</text>
<text x="80.5" y="76.8">10</text>
<text x="86.3" y="73">2B</text>
<text x="86.3" y="75.5">3A</text>
<text x="86.3" y="78">3B</text>
<text x="96.8" y="75.5">3Y</text>
<text x="102.8" y="74.3">9</text>
<text x="123.2" y="76.6">CLK</text>
<text x="129.7" y="76.8">7</text>
<text x="134.5" y="73">D3</text>
<text x="134.5" y="78">CLK</text>
<text x="144.8" y="73">Q3</text>
<text x="177" y="76.8">19</text>
<text x="182.8" y="73">A3</text>
<text x="182.8" y="78">OE</text>
<text x="193.3" y="73">Y3</text>
<text x="48.2" y="80.6">W1</text>
<text x="48.2" y="83.1">W2</text>
<text x="72.4" y="79.2">RM3</text>
<text x="72.4" y="81.7">W3</text>
<text x="80.5" y="79.4">14</text>
<text x="80.5" y="81.9">13</text>
<text x="86.3" y="80.6">4A</text>
<text x="86.3" y="83.1">4B</text>
<text x="96.8" y="80.6">4Y</text>
<text x="102.8" y="79.4">12</text>
<text x="129.7" y="79.4">1</text>
<text x="129.7" y="81.9">2</text>
<text x="134.5" y="80.6">OE1</text>
<text x="134.5" y="83.1">OE2</text>
<text x="181.3" y="82">74LS244</text>
<text x="48.2" y="85.7">W3</text>
<text x="72.4" y="86.8">MEM_BUS 1</text>
<text x="72.4" y="89.3">LDR_BAR15</text>
<text x="86.3" y="88.2">A/B</text>
<text x="118.1" y="86.8">LDR_BAR</text>
<text x="128.7" y="87">10</text>
<text x="128.7" y="89.5">15</text>
<text x="129.7" y="84.5">9</text>
<text x="134.5" y="85.7">E1</text>
<text x="134.5" y="88.2">E2</text>
<text x="48.2" y="90.7">W4</text>
<text x="48.2" y="93.2">W5</text>
<text x="48.2" y="95.7">W6</text>
<text x="84.9" y="94.6">74LS157</text>
<text x="86.3" y="90.7">E</text>
<text x="133" y="94.6">74LS173</text>
<text x="134.5" y="90.7">MR</text>
<text x="48.2" y="98.3">W7</text>
<text x="48.2" y="105.9">MDR0</text>
<text x="72.4" y="107">RM4</text>
<text x="81.5" y="107.2">2</text>
<text x="102.8" y="107.2">4</text>
<text x="128.7" y="107.2">14</text>
<text x="151" y="107.2">3</text>
<text x="178" y="107.2">2</text>
<text x="199.3" y="107.2">18</text>
<text x="206.9" y="107">MDR4</text>
<text x="48.2" y="108.4">MDR1</text>
<text x="48.2" y="111">MDR2</text>
<text x="48.2" y="113.5">MDR3</text>
<text x="72.4" y="109.6">W4</text>
<text x="72.4" y="112.1">RM5</text>
<text x="81.5" y="109.8">3</text>
<text x="81.5" y="112.3">5</text>
<text x="86.3" y="108.4">1A</text>
<text x="86.3" y="111">1B</text>
<text x="86.3" y="113.5">2A</text>
<text x="96.8" y="108.4">1Y</text>
<text x="96.8" y="113.5">2Y</text>
<text x="102.8" y="112.3">7</text>
<text x="128.7" y="109.8">13</text>
<text x="128.7" y="112.3">12</text>
<text x="134.5" y="108.4">D0</text>
<text x="134.5" y="111">D1</text>
<text x="134.5" y="113.5">D2</text>
<text x="144.8" y="108.4">Q0</text>
<text x="144.8" y="111">Q1</text>
<text x="144.8" y="113.5">Q2</text>
<text x="151" y="109.8">4</text>
<text x="151" y="112.3">5</text>
<text x="178" y="109.8">4</text>
<text x="178" y="112.3">6</text>
<text x="182.8" y="108.4">A0</text>
<text x="182.8" y="111">A1</text>
<text x="182.8" y="113.5">A2</text>
<text x="193.3" y="108.4">Y0</text>
<text x="193.3" y="111">Y1</text>
<text x="193.3" y="113.5">Y2</text>
<text x="199.3" y="109.8">16</text>
<text x="199.3" y="112.3">14</text>
<text x="206.9" y="109.6">MDR5</text>
<text x="206.9" y="112.1">MDR6</text>
<text x="48.2" y="118.6">MDR4</text>
<text x="72.4" y="114.6">W5</text>
<text x="72.4" y="117.2">RM6</text>
<text x="72.4" y="119.7">W6</text>
<text x="80.5" y="117.4">11</text>
<text x="80.5" y="119.9">10</text>
<text x="81.5" y="114.9">6</text>
<text x="86.3" y="116.1">2B</text>
<text x="86.3" y="118.6">3A</text>
<text x="96.8" y="118.6">3Y</text>
<text x="102.8" y="117.4">9</text>
<text x="125.7" y="119.7">CLK 7</text>
<text x="128.7" y="114.9">11</text>
<text x="134.5" y="116.1">D3</text>
<text x="144.8" y="116.1">Q3</text>
<text x="151" y="114.9">6</text>
<text x="178" y="114.9">8</text>
<text x="178" y="119.9">1</text>
<text x="182.8" y="116.1">A3</text>
<text x="193.3" y="116.1">Y3</text>
<text x="199.3" y="114.9">12</text>
<text x="206.9" y="114.6">MDR7</text>
<text x="48.2" y="121.1">MDR5</text>
<text x="48.2" y="123.7">MDR6</text>
<text x="72.4" y="122.3">RM7</text>
<text x="72.4" y="124.8">W7</text>
<text x="80.5" y="122.5">14</text>
<text x="80.5" y="125">13</text>
<text x="86.3" y="121.1">3B</text>
<text x="86.3" y="123.7">4A</text>
<text x="96.8" y="123.7">4Y</text>
<text x="102.8" y="122.5">12</text>
<text x="129.7" y="122.5">1</text>
<text x="129.7" y="125">2</text>
<text x="134.5" y="121.1">CLK</text>
<text x="134.5" y="123.7">OE1</text>
<text x="181.3" y="125.1">74LS244</text>
<text x="182.8" y="121.1">OE</text>
<text x="48.2" y="126.2">MDR7</text>
<text x="72.4" y="129.9">MEM_BUS 1</text>
<text x="86.3" y="126.2">4B</text>
<text x="86.3" y="131.3">A/B</text>
<text x="118.1" y="129.9">LDR_BAR</text>
<text x="128.7" y="130.1">10</text>
<text x="129.7" y="127.6">9</text>
<text x="134.5" y="126.2">OE2</text>
<text x="134.5" y="128.8">E1</text>
<text x="134.5" y="131.3">E2</text>
<text x="177" y="130.1">11</text>
<text x="182.8" y="131.3">A0</text>
<text x="193.3" y="131.3">Y0</text>
<text x="199.3" y="130.1">9</text>
<text x="206.9" y="129.9">RM4</text>
<text x="72.4" y="132.4">LDR_BAR15</text>
<text x="84.9" y="137.8">74LS157</text>
<text x="86.3" y="133.8">E</text>
<text x="128.7" y="132.6">15</text>
<text x="133" y="137.8">74LS173</text>
<text x="134.5" y="133.8">MR</text>
<text x="177" y="132.6">13</text>
<text x="177" y="135.2">15</text>
<text x="177" y="137.7">17</text>
<text x="182.8" y="133.8">A1</text>
<text x="182.8" y="136.4">A2</text>
<text x="193.3" y="133.8">Y1</text>
<text x="193.3" y="136.4">Y2</text>
<text x="199.3" y="132.6">7</text>
<text x="199.3" y="135.2">5</text>
<text x="199.3" y="137.7">3</text>
<text x="206.9" y="132.4">RM5</text>
<text x="206.9" y="135">RM6</text>
<text x="206.9" y="137.5">RM7</text>
<text x="168.8" y="142.6">EDR_BAR19</text>
<text x="182.8" y="138.9">A3</text>
<text x="182.8" y="144">OE</text>
<text x="193.3" y="138.9">Y3</text>
<text x="181.3" y="147.9">74LS244</text>
<text x="178" y="153">2</text>
<text x="178" y="155.5">4</text>
<text x="182.8" y="154.2">A0</text>
<text x="193.3" y="154.2">Y0</text>
<text x="199.3" y="153">18</text>
<text x="199.3" y="155.5">16</text>
<text x="209.4" y="152.7">W4</text>
<text x="209.4" y="155.3">W5</text>
<text x="178" y="158">6</text>
<text x="178" y="160.6">8</text>
<text x="182.8" y="156.7">A1</text>
<text x="182.8" y="159.2">A2</text>
<text x="182.8" y="161.8">A3</text>
<text x="193.3" y="156.7">Y1</text>
<text x="193.3" y="159.2">Y2</text>
<text x="193.3" y="161.8">Y3</text>
<text x="199.3" y="158">14</text>
<text x="199.3" y="160.6">12</text>
<text x="209.4" y="157.8">W6</text>
<text x="209.4" y="160.4">W7</text>
<text x="168.8" y="165.4">EDB_BAR 1</text>
<text x="182.8" y="166.9">OE</text>
<text x="181.3" y="170.8">74LS244</text>
</g>
</svg>
